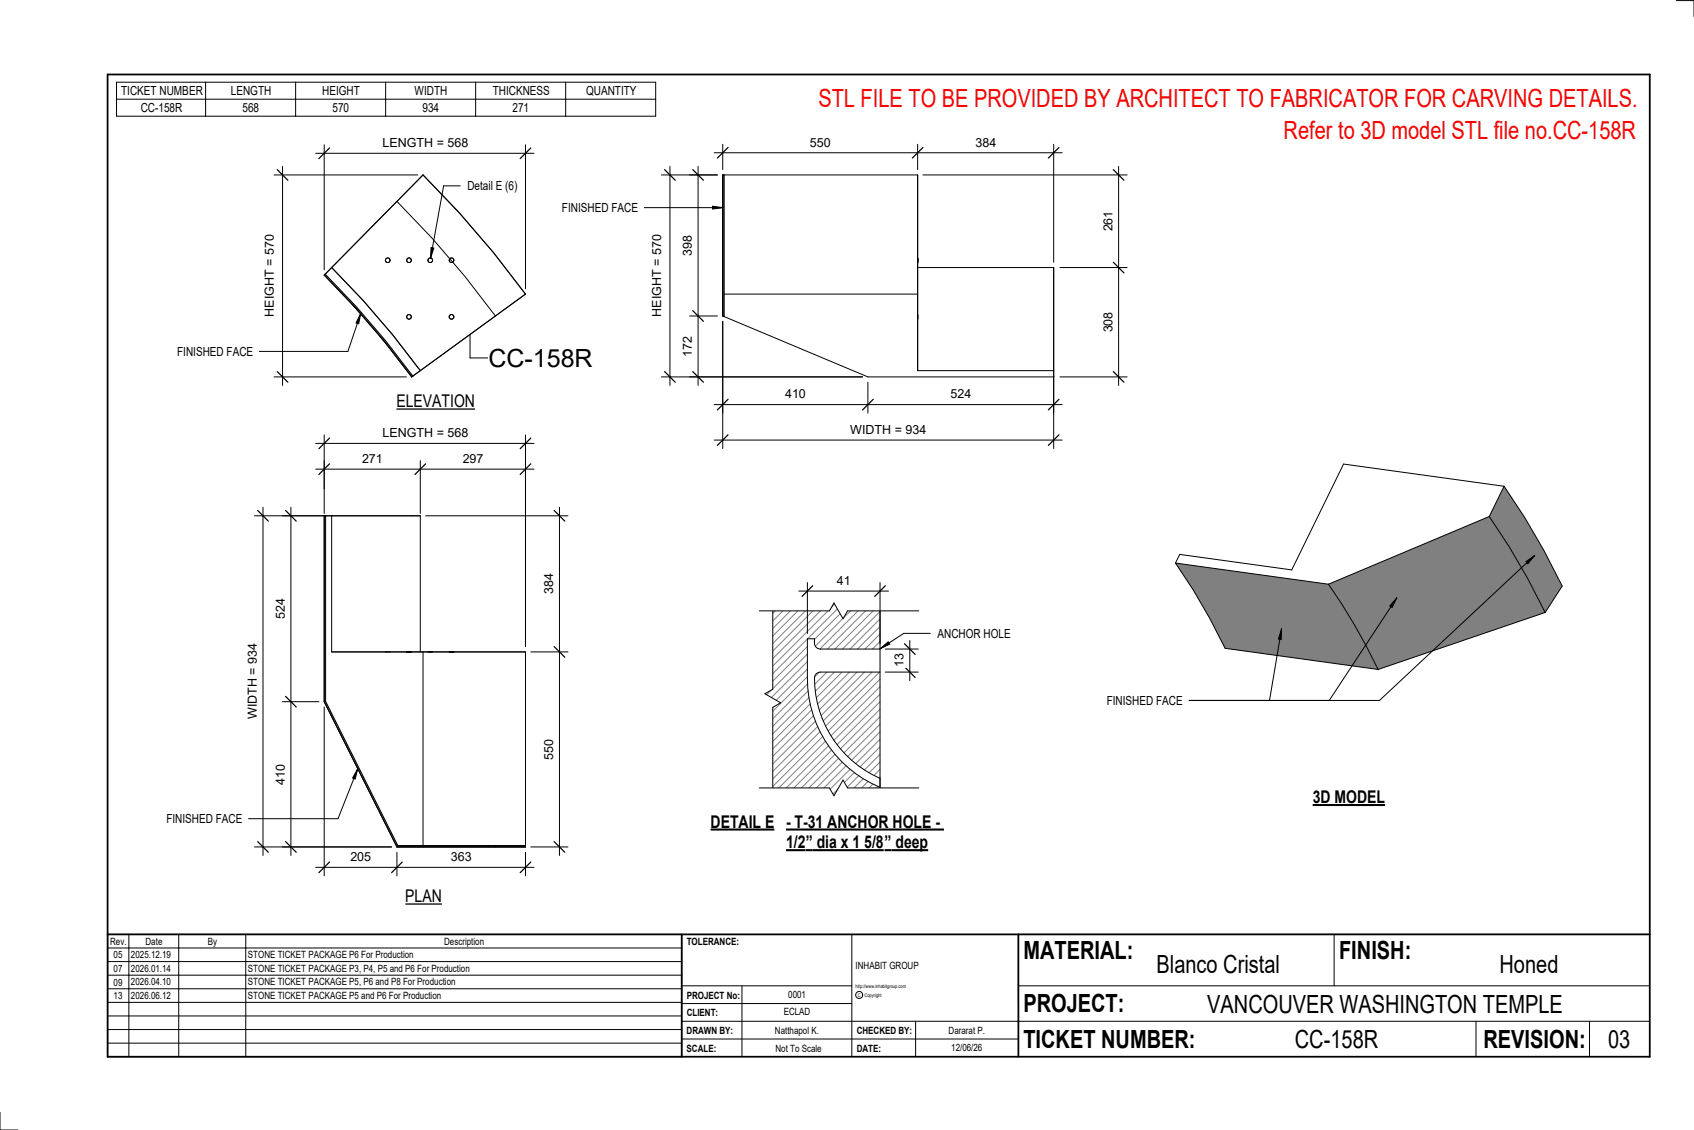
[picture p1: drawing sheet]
<svg xmlns="http://www.w3.org/2000/svg" width="914mm" height="610mm" viewBox="0 0 914 610" stroke-linecap="round" stroke-linejoin="round" font-family="sans-serif">
<g fill="#808080">
<path d="M717 315l87-36 11 16 10 17 9 18-90 31a325 325 0 0 0-27-46z"/>
<path d="M812 262l11 17 10 18 10 19-9 14-9-18-10-17-11-16z"/>
<path d="M635 304l82 11a325 325 0 0 1 27 46l-83-11-8-17-9-15z"/>
</g>
<path d="M804 279l-87 36M804 279l11 16 10 17 9 18M812 262l11 17 10 18 10 19-9 14M812 262l-8 17M812 262l-87-12-28 57-60-8-2 5M635 304l9 14 9 15 8 17 83 11M635 304l82 11M717 315a325 325 0 0 1 27 46M834 330l-90 31" fill="none" stroke="#000" stroke-width=".54"/>
<path d="M390 94h1v77l-1-1z" fill="#7c7c7c"/>
<g fill="none" stroke="#000" stroke-width=".54">
<path d="M390 94v65M390 94v76M390 94h105M391 94v77l-1-1M495 94v65M495 94v50M390 109v61M495 139v1zM391 159h104M495 144v56M495 140v2zM495 144h74"/>
<path d="M495 159v41M569 144v56M569 144v59M390 170l78 33h101M495 170v1zM495 171v1zM495 200h74M569 200v3"/>
</g>
<path d="M175 148h1l16 17 16 19 15 19h-1l-15-19-15-18z" fill="#7c7c7c"/>
<g fill="none" stroke="#000" stroke-width=".54">
<path d="M175 148h1l16 17 16 19 15 19M175 148l17 18 15 18 15 19M175 148l39-39 19 19 18 21 16 21-45 33M179 144l49-50 20 21 18 21 18 23-62 44M179 144l17 18 16 19 15 19M179 144l-4 4M190 164l4 5M205 181l4 5"/>
<circle cx="209" cy="140" r="1.2"/>
<circle cx="221" cy="140" r="1.2"/>
<circle cx="232" cy="140" r="1.2"/>
<circle cx="244" cy="140" r="1.2"/>
<circle cx="221" cy="171" r="1.2"/>
<circle cx="244" cy="171" r="1.2"/>
</g>
<path d="M175 278h1v100l39 78h69v1h-70l-39-78z" fill="#7c7c7c"/>
<g fill="none" stroke="#000" stroke-width=".54">
<path d="M175 278h52M175 278v101M175 278h4M176 278v100l39 78h69M179 278h48M179 278v74M227 278v74M179 352h43M179 352h105M231 352h2M242 352h3M284 352h-56v104"/>
<path d="M284 352v105M175 379l39 78M214 457h53M214 457h70M228 457h56"/>
</g>
<path d="M413 324v106h62v-5a64 64 0 0 1-39-59v-21h4v4l2 1h33v-26zM441 364h-1a58 58 0 0 0 35 56v-57h-32z" fill="#fff"/>
<g fill="none" stroke="#808080" stroke-width=".54">
<path d="M416 324l-3 3M420 324l-7 7M424 324l-11 11M428 324l-15 15M432 324l-19 19M436 324l-23 23M440 324l-27 27M444 324l-31 32M448 324l-35 36M452 324l-39 40M456 324l-43 44M460 324l-20 21"/>
<path d="M464 324l-24 25M468 324l-25 26M472 324l-25 26M475 326l-24 24M475 330l-20 20M475 334l-16 16M475 338l-12 12M436 349l-23 23M436 353l-23 23M436 357l-23 23M475 342l-8 8M475 346l-4 4"/>
<path d="M436 361l-23 23M436 365l-23 23M436 369l-23 23M436 373l-23 23M437 376l-24 24M437 380l-24 24M442 363l-2 2M446 363l-6 6M450 363l-10 10M454 363l-13 13M459 363l-18 17M463 363l-21 20"/>
<path d="M467 363l-24 23M471 363l-27 26M475 363l-29 29M475 366l-28 28M475 370l-26 27M475 374l-25 25M475 379l-23 23M438 383l-25 25M439 386l-26 26M440 389l-27 27M441 392l-28 28M443 395l-30 29"/>
<path d="M444 397l-31 32M446 400l-30 30M475 383l-21 21M475 387l-19 19M475 391l-17 17M475 395l-15 15M475 399l-13 13M447 402l-27 28M449 405l-25 25M451 407l-23 23M453 409l-21 21M455 411l-19 19"/>
<path d="M457 413l-17 17M459 415l-15 15M461 417l-13 13M464 418l-12 12M475 403l-11 11M475 407l-8 8M475 411l-6 6M475 415l-3 3M475 419v1M466 420l-10 10M469 422l-9 8M471 423l-6 7"/>
<path d="M474 424l-5 6M475 427l-2 3"/>
</g>
<path d="M372 94h15M377 90v118M372 170h15M372 203h94M413 324h62v106h-62zM475 350h-33l-2-1v-4h-4a122 122 0 0 0 2 36 63 63 0 0 0 37 44M475 363h-32h-2l-1 1a58 58 0 0 0 35 56" fill="none" stroke="#000" stroke-width=".54"/>
<path d="M374 92l6 5M374 168l6 5M374 200l6 6" fill="none" stroke="#000" stroke-width=".67"/>
<g fill="#fff">
<path d="M367 181h8v11h-8z"/>
<path d="M367 127h8v11h-8z"/>
</g>
<path d="M357 94h30M362 90v118M357 203h109" fill="none" stroke="#000" stroke-width=".54"/>
<path d="M359 92l5 5M359 200l5 6" fill="none" stroke="#000" stroke-width=".67"/>
<path d="M351 127h7v44h-7z" fill="#fff"/>
<path d="M498 94h110M604 90v118M572 144h36M572 203h36" fill="none" stroke="#000" stroke-width=".54"/>
<path d="M601 92l6 5M601 141l6 6M601 200l6 6" fill="none" stroke="#000" stroke-width=".67"/>
<g fill="#fff">
<path d="M594 168h8v11h-8z"/>
<path d="M594 114h8v11h-8z"/>
</g>
<path d="M390 78v14M495 78v14M569 78v63M386 82h187" fill="none" stroke="#000" stroke-width=".54"/>
<path d="M393 80l-6 5M498 80l-6 5M572 80l-6 5" fill="none" stroke="#000" stroke-width=".67"/>
<g fill="#fff">
<path d="M527 73h11v8h-11z"/>
<path d="M437 73h11v8h-11z"/>
</g>
<path d="M390 173v50M386 218h187M468 206v17M569 203v20" fill="none" stroke="#000" stroke-width=".54"/>
<path d="M393 215l-6 6M471 215l-5 6M572 215l-6 6" fill="none" stroke="#000" stroke-width=".67"/>
<g fill="#fff">
<path d="M513 209h11v7h-11z"/>
<path d="M424 209h11v7h-11z"/>
</g>
<path d="M390 173v69M569 203v39M386 237h187" fill="none" stroke="#000" stroke-width=".54"/>
<path d="M393 235l-6 5M572 235l-6 5" fill="none" stroke="#000" stroke-width=".67"/>
<path d="M459 228h41v8h-41z" fill="#fff"/>
<path d="M254 180v13h10" fill="none" stroke="#000" stroke-width=".54"/>
<path d="M264 186h56v15h-56z" fill="#fff"/>
<path d="M148 94h77M153 90v118M148 203h71" fill="none" stroke="#000" stroke-width=".54"/>
<path d="M150 92l5 5M150 200l5 6" fill="none" stroke="#000" stroke-width=".67"/>
<path d="M142 127h7v44h-7z" fill="#fff"/>
<path d="M175 78v68M284 78v78M170 83h118" fill="none" stroke="#000" stroke-width=".54"/>
<path d="M178 80l-6 6M287 80l-6 6" fill="none" stroke="#000" stroke-width=".67"/>
<path d="M207 73h45v8h-45z" fill="#fff"/>
<path d="M233 134h1l-2 5z" fill="#000"/>
<path d="M248 100h-9l-7 39M233 134h1l-2 5z" fill="none" stroke="#000" stroke-width=".54"/>
<path d="M252 97h27v7h-27z" fill="#fff"/>
<path d="M170 253h118M175 248v16M227 248v29M284 248v101" fill="none" stroke="#000" stroke-width=".54"/>
<path d="M178 250l-6 6M230 250l-6 6M287 250l-6 6" fill="none" stroke="#000" stroke-width=".67"/>
<g fill="#fff">
<path d="M250 244h11v7h-11z"/>
<path d="M195 244h11v7h-11z"/>
</g>
<path d="M175 381v91M214 460v12M284 460v12M170 468h118" fill="none" stroke="#000" stroke-width=".54"/>
<path d="M178 465l-6 6M217 465l-6 6M287 465l-6 6" fill="none" stroke="#000" stroke-width=".67"/>
<g fill="#fff">
<path d="M243 458h11v8h-11z"/>
<path d="M189 458h11v8h-11z"/>
</g>
<path d="M170 239h118M175 235v42M284 235v114" fill="none" stroke="#000" stroke-width=".54"/>
<path d="M178 236l-6 6M287 236l-6 6" fill="none" stroke="#000" stroke-width=".67"/>
<path d="M207 230h45v7h-45z" fill="#fff"/>
<path d="M230 278h77M302 274v187M287 352h20M287 457h20" fill="none" stroke="#000" stroke-width=".54"/>
<path d="M299 275l6 6M299 349l6 6M299 454l6 6" fill="none" stroke="#000" stroke-width=".67"/>
<g fill="#fff">
<path d="M293 309h7v11h-7z"/>
<path d="M293 399h7v11h-7z"/>
</g>
<path d="M152 278h24M157 274v187M152 379h20M152 457h59" fill="none" stroke="#000" stroke-width=".54"/>
<path d="M154 275l6 6M154 376l6 5M154 454l6 6" fill="none" stroke="#000" stroke-width=".67"/>
<g fill="#fff">
<path d="M148 323h7v11h-7z"/>
<path d="M148 412h7v11h-7z"/>
</g>
<path d="M137 278h39M142 274v187M137 457h74" fill="none" stroke="#000" stroke-width=".54"/>
<path d="M139 275l6 6M139 454l6 6" fill="none" stroke="#000" stroke-width=".67"/>
<g fill="#fff">
<path d="M133 347h7v41h-7z"/>
<path d="M384 438h34v11h-34z"/>
</g>
<path d="M384 448h34" fill="none" stroke="#000" stroke-width="1.1" stroke-linecap="butt"/>
<g fill="#fff">
<path d="M424 438h86v11h-86z"/>
<path d="M424 449h11v11h-11z"/>
<path d="M435 449h4v11h-4z"/>
<path d="M439 449h38v11h-38z"/>
<path d="M477 449h4v11h-4z"/>
<path d="M481 449h20v11h-20z"/>
</g>
<path d="M424 448h86M424 459h53M477 459h24" fill="none" stroke="#000" stroke-width="1.1" stroke-linecap="butt"/>
<path d="M411 324h6v48l-4 2 8 5-4 3v48h-6z" fill="#fff"/>
<path d="M417 324v48l-4 2 8 5-4 3v48M475 350l4-4 1 1zM502 342h-14l-13 8" fill="none" stroke="#000" stroke-width=".54"/>
<path d="M475 350l4-4 1 1z" fill="#000"/>
<g fill="#fff">
<path d="M506 338h39v8h-39z"/>
<path d="M410 323h86v7h-38l-3 4-5-9-2 5h-38z"/>
</g>
<path d="M410 330h38l2-5 5 9 3-4h38" fill="none" stroke="#000" stroke-width=".54"/>
<path d="M410 425h38l2 4 5-8 3 4h38v7h-86z" fill="#fff"/>
<path d="M478 350h18M491 346v21M478 363h18M410 425h38l2 4 5-8 3 4h38" fill="none" stroke="#000" stroke-width=".54"/>
<path d="M488 360l6 5M488 347l6 6" fill="none" stroke="#000" stroke-width=".67"/>
<path d="M482 353h7v7h-7z" fill="#fff"/>
<path d="M431 319h49M436 314v28M475 314v33" fill="none" stroke="#000" stroke-width=".54"/>
<path d="M439 316l-6 6M478 316l-6 6" fill="none" stroke="#000" stroke-width=".67"/>
<path d="M452 309h7v8h-7z" fill="#fff"/>
<g fill="none" stroke="#000" stroke-width=".54">
<path d="M905 0h9v9M460 504v66M720 504v28M891 504h-341v37M368 532h92M401 532v38M550 532h341M368 551h523M368 541h92M494 551v19M797 551v19M858 551v19"/>
<path d="M368 561h182M0 600v10h10"/>
<circle cx="464" cy="537" r="1.9"/>
</g>
<path d="M58 40h833v530h-833zM58 504h833M368 504v66M550 504v66" fill="none" stroke="#000" stroke-width=".96"/>
<g fill="#fff">
<path d="M652 534h192v15h-192z"/>
<path d="M513 562h17v6h-17z"/>
<path d="M425 533h10v6h-10z"/>
<path d="M423 543h15v6h-15z"/>
<path d="M418 553h24v6h-24z"/>
<path d="M624 513h68v15h-68z"/>
<path d="M809 513h33v15h-33z"/>
<path d="M512 553h20v6h-20z"/>
<path d="M699 553h45v15h-45z"/>
<path d="M442 45h443v16h-443z"/>
<path d="M868 553h12v15h-12z"/>
<path d="M61 512h5v6h-5z"/>
<path d="M61 520h5v6h-5z"/>
<path d="M61 527h5v6h-5z"/>
<path d="M61 534h5v6h-5z"/>
<path d="M693 63h192v15h-192z"/>
<path d="M214 211h43v11h-43z"/>
</g>
<path d="M214 221h42" fill="none" stroke="#000" stroke-width=".69" stroke-linecap="butt"/>
<path d="M219 478h20v11h-20z" fill="#fff"/>
<path d="M219 488h20" fill="none" stroke="#000" stroke-width=".69" stroke-linecap="butt"/>
<path d="M709 424h39v12h-39z" fill="#fff"/>
<path d="M709 434h39" fill="none" stroke="#000" stroke-width="1.1" stroke-linecap="butt"/>
<g fill="none" stroke="#000" stroke-width=".54">
<path d="M63 44h291v19h-291zM63 54h291M111 44v19M160 44v19M208 44v19M257 44v19M305 44v19M195 169l-1 6-2-1zM195 169l-7 21h-48M58 504h310v66h-310zM58 519h310M58 511h310"/>
<path d="M70 504v66M96 504v66M133 504v66M58 533h310M58 526h310M58 555h310M58 548h310M58 541h310M58 563h310"/>
</g>
<path d="M195 169l-1 6-2-1z" fill="#000"/>
<path d="M96 186h40v7h-40z" fill="#fff"/>
<path d="M348 112h42M385 111l5 1-5 1z" fill="none" stroke="#000" stroke-width=".54"/>
<path d="M385 111l5 1-5 1z" fill="#000"/>
<path d="M303 108h41v8h-41z" fill="#fff"/>
<path d="M193 415l-1 5h-2zM193 415l-11 27h-48" fill="none" stroke="#000" stroke-width=".54"/>
<path d="M193 415l-1 5h-2z" fill="#000"/>
<path d="M90 438h40v8h-40z" fill="#fff"/>
<path d="M828 300l-83 78h-103M824 303l4-3-3 4zM692 339v6h-2zM692 339l-7 39M754 323l-3 5-1-1zM754 323l-36 55" fill="none" stroke="#000" stroke-width=".54"/>
<path d="M824 303l4-3-3 4zM692 339v6h-2zM754 323l-3 5-1-1z" fill="#000"/>
<path d="M597 374h41v8h-41z" fill="#fff"/>
<g font-size="13.5" fill="#f00">
<text x="442" y="58">STL FILE TO BE PROVIDED BY ARCHITECT TO FABRICATOR FOR CARVING DETAILS.</text>
<text x="693" y="75">Refer to 3D model STL file no.CC-158R</text>
</g>
<g font-size="13.5">
<text x="264" y="198">CC-158R</text>
<text x="552" y="517">MATERIAL:</text>
<text x="723" y="517">FINISH:</text>
<text x="624" y="525">Blanco Cristal</text>
<text x="809" y="525">Honed</text>
<text x="552" y="546">PROJECT:</text>
<text x="652" y="546">VANCOUVER WASHINGTON TEMPLE</text>
<text x="552" y="565">TICKET NUMBER:</text>
<text x="699" y="565">CC-158R</text>
<text x="801" y="565">REVISION:</text>
<text x="868" y="565">03</text>
</g>
<g font-size="9.4">
<text x="214" y="220">ELEVATION</text>
<text x="709" y="433">3D MODEL</text>
<text x="384" y="446">DETAIL E</text>
<text x="424" y="446">- T-31 ANCHOR HOLE -</text>
<text x="424" y="458">1/2</text>
<text x="435" y="458">”</text>
<text x="441" y="458">dia x 1 5/8</text>
<text x="477" y="458">”</text>
<text x="483" y="458">deep</text>
<text x="219" y="487">PLAN</text>
</g>
<g font-size="6.7">
<text x="65" y="51">TICKET NUMBER</text>
<text x="125" y="51">LENGTH</text>
<text x="174" y="51">HEIGHT</text>
<text x="224" y="51">WIDTH</text>
<text x="266" y="51">THICKNESS</text>
<text x="316" y="51">QUANTITY</text>
<text x="76" y="60">CC-158R</text>
<text x="131" y="60">568</text>
<text x="179" y="60">570</text>
<text x="228" y="60">934</text>
<text x="277" y="60">271</text>
<text x="207" y="79">LENGTH = 568</text>
<text x="437" y="79">550</text>
<text x="527" y="79">384</text>
<text x="252" y="103">Detail E (6)</text>
<text x="303" y="114">FINISHED FACE</text>
<text x="600" y="125" transform="rotate(-90 600 125)">261</text>
<text x="373" y="138" transform="rotate(-90 373 138)">398</text>
<text x="148" y="171" transform="rotate(-90 148 171)">HEIGHT = 570</text>
<text x="357" y="171" transform="rotate(-90 357 171)">HEIGHT = 570</text>
<text x="600" y="179" transform="rotate(-90 600 179)">308</text>
<text x="96" y="192">FINISHED FACE</text>
<text x="373" y="192" transform="rotate(-90 373 192)">172</text>
<text x="424" y="215">410</text>
<text x="513" y="215">524</text>
<text x="207" y="236">LENGTH = 568</text>
<text x="459" y="234">WIDTH = 934</text>
<text x="195" y="250">271</text>
<text x="250" y="250">297</text>
<text x="452" y="316">41</text>
<text x="299" y="320" transform="rotate(-90 299 320)">384</text>
<text x="154" y="334" transform="rotate(-90 154 334)">524</text>
<text x="506" y="344">ANCHOR HOLE</text>
<text x="488" y="360" transform="rotate(-90 488 360)">13</text>
<text x="597" y="380">FINISHED FACE</text>
<text x="139" y="388" transform="rotate(-90 139 388)">WIDTH = 934</text>
<text x="299" y="410" transform="rotate(-90 299 410)">550</text>
<text x="154" y="423" transform="rotate(-90 154 423)">410</text>
<text x="90" y="444">FINISHED FACE</text>
<text x="189" y="465">205</text>
<text x="243" y="465">363</text>
</g>
<g font-size="5.4">
<text x="59" y="510">Rev.</text>
<text x="79" y="510">Date</text>
<text x="112" y="510">By</text>
<text x="240" y="510">Description</text>
<text x="371" y="510">TOLERANCE:</text>
<text x="61" y="517">05</text>
<text x="71" y="517">2025.12.19</text>
<text x="134" y="517">STONE TICKET PACKAGE P6 For Production</text>
<text x="61" y="525">07</text>
<text x="71" y="524">2026.01.14</text>
<text x="134" y="524">STONE TICKET PACKAGE P3, P4, P5 and P6 For Production</text>
<text x="462" y="523">INHABIT GROUP</text>
<text x="61" y="532">09</text>
<text x="71" y="532">2026.04.10</text>
<text x="134" y="532">STONE TICKET PACKAGE P5, P6 and P8 For Production</text>
<text x="61" y="539">13</text>
<text x="71" y="539">2026.06.12</text>
<text x="134" y="539">STONE TICKET PACKAGE P5 and P6 For Production</text>
<text x="371" y="539">PROJECT No:</text>
<text x="425" y="538">0001</text>
<text x="371" y="548">CLIENT:</text>
<text x="423" y="548">ECLAD</text>
<text x="371" y="558">DRAWN BY:</text>
<text x="418" y="558">Natthapol K.</text>
<text x="462" y="558">CHECKED BY:</text>
<text x="512" y="558">Dararat P.</text>
<text x="371" y="567">SCALE:</text>
<text x="419" y="567">Not To Scale</text>
<text x="462" y="567">DATE:</text>
<text x="513" y="567">12/06/26</text>
</g>
<g font-size="2.7">
<text x="462" y="533">http://www.inhabitgroup.com</text>
<text x="463" y="538">C</text>
<text x="467" y="538">Copyright</text>
</g>
</svg>
